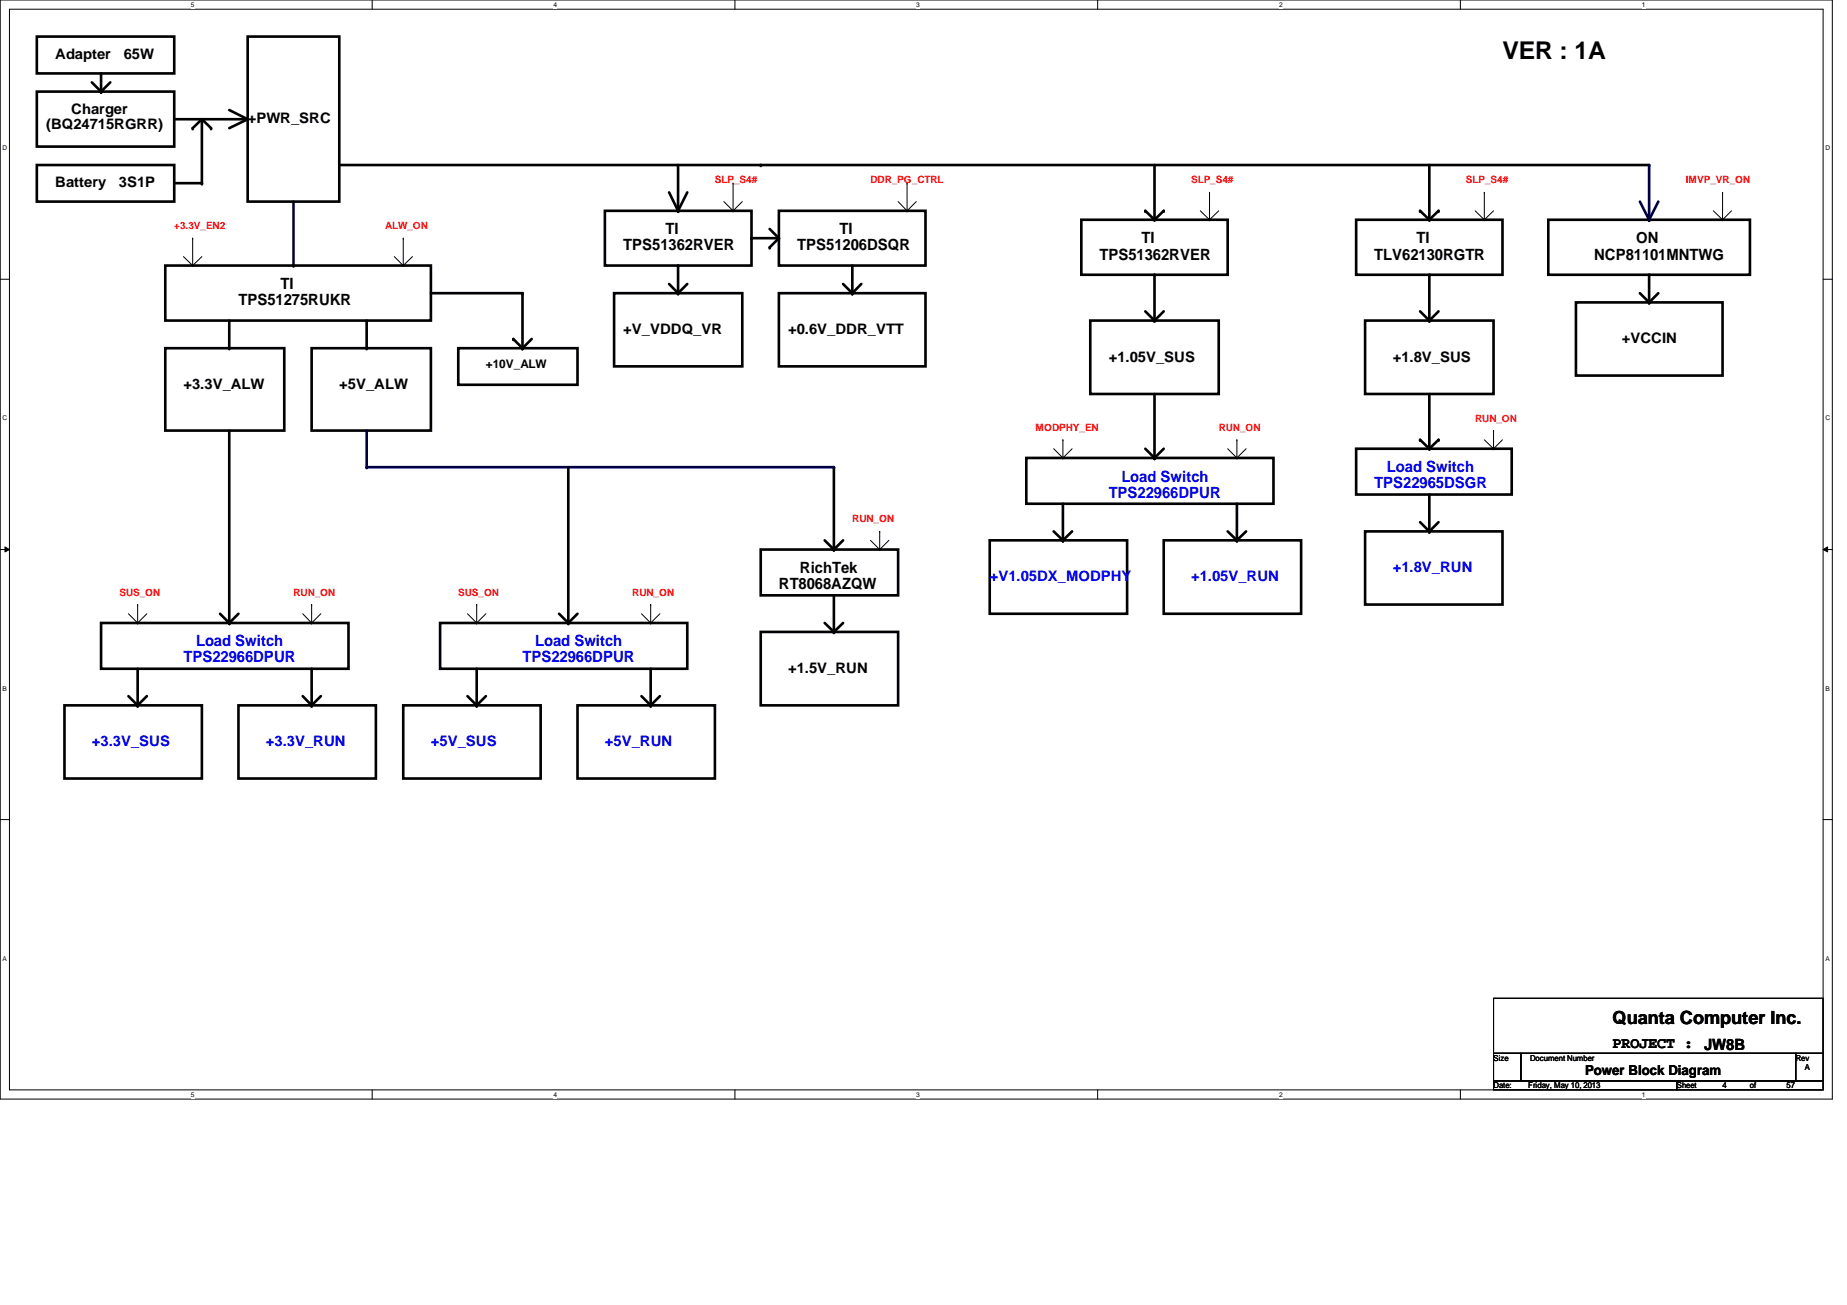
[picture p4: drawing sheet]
<svg xmlns="http://www.w3.org/2000/svg" width="297mm" height="210mm" viewBox="0 0 297 210" stroke-linecap="round" stroke-linejoin="round" font-family="sans-serif">
<path d="M0 0h294.7v176.8h-294.7zM1.5 1.5h291.7v173.8h-291.7z" fill="none" stroke="#000" stroke-width=".16"/>
<g fill="#fff">
<path d="M30.7 .2h.6v1.2h-.6z"/>
<path d="M30.7 175.5h.6v1.2h-.6z"/>
</g>
<path d="M59.9 0v1.5M59.9 175.3v1.5" fill="none" stroke="#000" stroke-width=".16"/>
<g fill="#fff">
<path d="M89 .2h.6v1.2h-.6z"/>
<path d="M89 175.5h.6v1.2h-.6z"/>
</g>
<path d="M118.2 0v1.5M118.2 175.3v1.5" fill="none" stroke="#000" stroke-width=".16"/>
<g fill="#fff">
<path d="M147.4 .2h.6v1.2h-.6z"/>
<path d="M147.4 175.5h.6v1.2h-.6z"/>
</g>
<path d="M176.5 0v1.5M176.5 175.3v1.5" fill="none" stroke="#000" stroke-width=".16"/>
<g fill="#fff">
<path d="M205.7 .2h.6v1.2h-.6z"/>
<path d="M205.7 175.5h.6v1.2h-.6z"/>
</g>
<path d="M234.9 0v1.5M234.9 175.3v1.5" fill="none" stroke="#000" stroke-width=".16"/>
<g fill="#fff">
<path d="M264 .2h.6v1.2h-.6z"/>
<path d="M264 175.5h.6v1.2h-.6z"/>
<path d="M.4 23.2h.8v1.2h-.8z"/>
<path d="M293.6 23.2h.7v1.2h-.7z"/>
<path d="M.4 66.6h.8v1.2h-.8z"/>
<path d="M293.6 66.6h.7v1.2h-.7z"/>
</g>
<path d="M0 44.9h1.5M293.2 44.9h1.5" fill="none" stroke="#000" stroke-width=".16"/>
<g fill="#fff">
<path d="M.4 110.1h.7v1.2h-.7z"/>
<path d="M293.6 110.1h.7v1.2h-.7z"/>
</g>
<path d="M0 88.4h1.5M.8 88l.7 .4-.7 .4zM293.2 88.4l.7-.4v.8zM293.2 88.4h1.5" fill="none" stroke="#000" stroke-width=".16"/>
<path d="M.8 88l.7 .4-.7 .4zM293.2 88.4l.7-.4v.8z" fill="#000"/>
<g fill="#fff">
<path d="M.4 153.5h.7v1.2h-.7z"/>
<path d="M293.6 153.5h.7v1.2h-.7z"/>
</g>
<path d="M0 131.8h1.5M293.2 131.8h1.5" fill="none" stroke="#000" stroke-width=".16"/>
<path d="M263.7 32.4l1.5 2.9" fill="none" stroke="#000040" stroke-width=".42"/>
<circle cx="265.2" cy="35.3" r=".21" fill="#000040"/>
<path d="M266.7 32.4l-1.5 2.9" fill="none" stroke="#000040" stroke-width=".42"/>
<circle cx="265.2" cy="35.3" r=".21" fill="#000040"/>
<g fill="none" stroke="#000" stroke-width=".42">
<path d="M5.9 5.9h22.1v5.9h-22.1zM14.8 13.3l1.5 1.4M16.3 11.8v2.9M17.7 13.3l-1.4 1.4M28 19.2h11.8M32.5 19.2v10.3M36.9 17.7l2.9 1.5M39.8 19.2l-2.9 1.4M123.8 36.8l1.5 1.5-1.5 1.5M125.3 33.9h23.5v8.8h-23.5zM249 35.3h32.4v8.9h-32.4zM253.4 48.6h23.6v11.8h-23.6z"/>
<path d="M263.7 47.2l1.5 1.4M265.2 44.2v4.4M266.7 47.2l-1.5 1.4M36.9 69.3v30.9M134.1 75.1v13.3M35.4 98.7l1.5 1.5M38.4 98.7l-1.5 1.5M132.6 86.9l1.5 1.5M135.6 86.9l-1.5 1.5M16.3 100.2h39.7v7.4h-39.7zM38.4 113.5h22v11.7h-22zM48.7 112l1.4 1.5"/>
<path d="M50.1 107.6v5.9M51.6 112l-1.5 1.5"/>
</g>
<g fill="#000">
<circle cx="16.3" cy="14.7" r=".21"/>
<circle cx="39.8" cy="19.2" r=".21"/>
<circle cx="32.5" cy="29.5" r=".21"/>
<circle cx="123.8" cy="39.8" r=".21"/>
<circle cx="125.3" cy="38.3" r=".21"/>
<circle cx="265.2" cy="48.6" r=".21"/>
<circle cx="265.2" cy="44.2" r=".21"/>
<circle cx="134.1" cy="75.1" r=".21"/>
<circle cx="134.1" cy="88.4" r=".21"/>
<circle cx="36.9" cy="100.2" r=".21"/>
<circle cx="50.1" cy="113.5" r=".21"/>
</g>
<path d="M48.7 98.7l1.4 1.5M50.1 97.2h.1M50.1 97.2v3M51.6 98.7l-1.5 1.5M50.1 100.2h.1" fill="none" stroke="#000" stroke-width=".16"/>
<path d="M47.2 32.4v10.3" fill="none" stroke="#000040" stroke-width=".42"/>
<circle cx="47.2" cy="42.7" r=".21" fill="#000040"/>
<g fill="none" stroke="#000" stroke-width=".42">
<path d="M5.9 14.7h22.1v8.9h-22.1zM39.8 5.9h14.8v26.5h-14.8zM5.9 26.5h22.1v5.9h-22.1zM184.2 33.9l1.5 1.4 1.5-1.4M218.1 35.3h23.5v8.9h-23.5zM228.4 33.9l1.5 1.4M229.9 26.5v8.8M231.3 33.9l-1.4 1.4M26.6 42.7h42.7v8.9h-42.7zM26.6 56h19.1v13.3h-19.1zM36.9 51.6v4.4M50.1 56h19.2v13.3h-19.2z"/>
<path d="M59 51.6v4.4M219.5 51.6h20.7v11.8h-20.7zM228.4 50.1l1.5 1.5M229.9 44.2v7.4M231.3 50.1l-1.4 1.5M122.3 88.4h22.1v7.4h-22.1zM134.1 95.8v5.8M122.3 101.6h22.1v11.9h-22.1zM132.6 100.2l1.5 1.4M135.6 100.2l-1.5 1.4"/>
</g>
<g fill="#000">
<circle cx="184.2" cy="33.9" r=".21"/>
<circle cx="187.2" cy="33.9" r=".21"/>
<circle cx="228.4" cy="33.9" r=".21"/>
<circle cx="229.9" cy="35.3" r=".21"/>
<circle cx="231.3" cy="33.9" r=".21"/>
<circle cx="36.9" cy="56" r=".21"/>
<circle cx="59" cy="56" r=".21"/>
<circle cx="229.9" cy="44.2" r=".21"/>
<circle cx="229.9" cy="51.6" r=".21"/>
<circle cx="134.1" cy="101.6" r=".21"/>
</g>
<g fill="none" stroke="#000" stroke-width=".16">
<path d="M31 38.3h.1M31 38.3v4.4M64.9 38.3h.1M64.9 38.3v4.4M237.2 33.9l1.5 1.4M238.7 30.9h.1M238.7 35.3h.1M238.7 30.9v4.4M240.2 33.9l-1.5 1.4M275.5 33.9l1.5 1.4M277 30.9h.1M277 35.3h.1"/>
<path d="M277 30.9v4.4M278.5 33.9l-1.5 1.4M29.5 41.3l1.5 1.4M31 42.7h.1M32.5 41.3l-1.5 1.4M63.4 41.3l1.5 1.4M64.9 42.7h.1M66.3 41.3l-1.4 1.4M140 86.9l1.5 1.5M141.5 85.5h.1M141.5 88.4h.1M141.5 85.5v2.9"/>
<path d="M143 86.9l-1.5 1.5"/>
</g>
<path d="M59 69.3v5.8" fill="none" stroke="#000040" stroke-width=".42"/>
<circle cx="59" cy="75.1" r=".21" fill="#000040"/>
<path d="M59 75.1h75.1" fill="none" stroke="#000040" stroke-width=".42"/>
<circle cx="134.1" cy="75.1" r=".21" fill="#000040"/>
<g fill="none" stroke="#000" stroke-width=".42">
<path d="M54.6 26.5h210.6M97.3 33.9h23.6v8.8h-23.6zM107.6 30.9l1.4 3M109 26.5v7.4M110.5 30.9l-1.5 3M120.9 38.3h4.4M173.9 35.3h23.5v8.9h-23.5zM185.7 26.5v8.8M69.3 47.2h14.7v8.8M73.7 56h19.2v5.9h-19.2zM82.5 54.5l1.5 1.5M85.5 54.5l-1.5 1.5"/>
<path d="M98.8 47.2h20.6v11.7h-20.6zM107.6 45.7l1.4 1.5M109 42.7v4.5M110.5 45.7l-1.5 1.5M125.3 47.2h23.5v11.7h-23.5zM135.6 45.7l1.5 1.5M137.1 42.7v4.5M138.5 45.7l-1.4 1.5M175.3 51.6h20.7v11.8h-20.7zM184.2 50.1l1.5 1.5M185.7 44.2v7.4M187.2 50.1l-1.5 1.5"/>
<path d="M91.4 75.1v25.1M218.1 72.2h25v7.3h-25zM228.4 70.7l1.5 1.5M229.9 63.4v8.8M229.9 79.5v6M231.3 70.7l-1.4 1.5M89.9 98.7l1.5 1.5M92.9 98.7l-1.5 1.5M219.5 85.5h22.1v11.7h-22.1zM228.4 84l1.5 1.5M231.3 84l-1.4 1.5M10.4 113.5h22.1v11.7h-22.1z"/>
<path d="M20.7 112l1.4 1.5M22.1 107.6v5.9M23.6 112l-1.5 1.5M64.9 113.5h22v11.7h-22zM70.8 100.2h39.7v7.4h-39.7zM75.2 112l1.5 1.5M76.7 107.6v5.9M78.1 112l-1.4 1.5M92.9 113.5h22.1v11.7h-22.1zM103.2 112l1.4 1.5M104.6 107.6v5.9M106.1 112l-1.5 1.5"/>
</g>
<g fill="#000">
<circle cx="109" cy="33.9" r=".21"/>
<circle cx="120.9" cy="38.3" r=".21"/>
<circle cx="122.3" cy="26.5" r=".21"/>
<circle cx="185.7" cy="35.3" r=".21"/>
<circle cx="265.2" cy="26.5" r=".21"/>
<circle cx="82.5" cy="54.5" r=".21"/>
<circle cx="84" cy="47.2" r=".21"/>
<circle cx="84" cy="56" r=".21"/>
<circle cx="109" cy="47.2" r=".21"/>
<circle cx="109" cy="42.7" r=".21"/>
<circle cx="137.1" cy="47.2" r=".21"/>
<circle cx="185.7" cy="44.2" r=".21"/>
<circle cx="185.7" cy="51.6" r=".21"/>
<circle cx="228.4" cy="70.7" r=".21"/>
<circle cx="229.9" cy="72.2" r=".21"/>
<circle cx="231.3" cy="70.7" r=".21"/>
<circle cx="229.9" cy="85.5" r=".21"/>
<circle cx="22.1" cy="113.5" r=".21"/>
<circle cx="76.7" cy="113.5" r=".21"/>
<circle cx="91.4" cy="100.2" r=".21"/>
<circle cx="104.6" cy="113.5" r=".21"/>
</g>
<g fill="none" stroke="#000" stroke-width=".16">
<path d="M116.4 32.4l1.5 1.5M117.9 29.5h.1M117.9 33.9h.1M117.9 29.5v4.4M119.4 32.4l-1.5 1.5M144.4 32.4l1.5 1.5M145.9 33.9h.1M145.9 29.5h.1M145.9 29.5v4.4M147.4 32.4l-1.5 1.5M193 33.9l1.5 1.4M194.5 30.9h.1"/>
<path d="M194.5 35.3h.1M194.5 30.9v4.4M196 33.9l-1.5 1.4M238.7 70.7l1.5 1.5M240.2 72.2h.1M240.2 69.3h.1M240.2 69.3v2.9M241.6 70.7l-1.4 1.5M20.7 98.7l1.4 1.5M22.1 97.2h.1M22.1 97.2v3M23.6 98.7l-1.5 1.5"/>
<path d="M75.2 98.7l1.5 1.5M76.7 97.2h.1M76.7 97.2v3M78.1 98.7l-1.4 1.5M103.2 98.7l1.4 1.5M104.6 97.2h.1M104.6 97.2v3M106.1 98.7l-1.5 1.5M22.1 100.2h.1M76.7 100.2h.1M104.6 100.2h.1"/>
</g>
<path d="M265.2 26.5v8.8" fill="none" stroke="#000040" stroke-width=".42"/>
<circle cx="265.2" cy="35.3" r=".21" fill="#000040"/>
<g fill="none" stroke="#000" stroke-width=".42">
<path d="M28 29.5h4.5M31 20.6l1.5-1.4 1.4 1.4M165.1 73.7h39.7v7.3h-39.7zM184.2 72.2l1.5 1.5M185.7 63.4v10.3M187.2 72.2l-1.5 1.5M159.2 86.9h22.1v11.8h-22.1zM169.5 85.5l1.4 1.4M170.9 81v5.9M172.4 85.5l-1.5 1.4M187.2 86.9h22.1v11.8h-22.1zM197.4 85.5l1.5 1.4"/>
<path d="M198.9 81v5.9M200.4 85.5l-1.5 1.4"/>
</g>
<g fill="#000">
<circle cx="31" cy="20.6" r=".21"/>
<circle cx="32.5" cy="29.5" r=".21"/>
<circle cx="33.9" cy="20.6" r=".21"/>
<circle cx="185.7" cy="73.7" r=".21"/>
<circle cx="170.9" cy="86.9" r=".21"/>
<circle cx="198.9" cy="86.9" r=".21"/>
</g>
<g fill="none" stroke="#000" stroke-width=".16">
<path d="M169.5 72.2l1.4 1.5M170.9 73.7h.1M170.9 70.7h.1M170.9 70.7v3M172.4 72.2l-1.5 1.5M197.4 72.2l1.5 1.5M198.9 70.7h.1M198.9 73.7h.1M198.9 70.7v3M200.4 72.2l-1.5 1.5M240.2 160.6h53v8.8h-53zM240.2 169.4h4.4v4.5h-4.4z"/>
<path d="M240.2 173.9h29.5v1.4h-29.5zM244.6 169.4h44.2v4.5h-44.2zM269.7 173.9h23.5v1.4h-23.5zM288.8 169.4h4.4v4.5h-4.4z"/>
</g>
<text font-size="3.9" x="241.6" y="9.6">VER : 1A</text>
<text font-size="2.9" x="259.3" y="164.8">Quanta Computer Inc.</text>
<g font-size="2.5">
<text x="100.2" y="40.3">TPS51362RVER</text>
<text x="107" y="37.7">TI</text>
<text x="128.2" y="40.3">TPS51206DSQR</text>
<text x="135" y="37.7">TI</text>
<text x="176.8" y="41.7">TPS51362RVER</text>
<text x="183.6" y="39.2">TI</text>
<text x="221" y="41.7">TLV62130RGTR</text>
<text x="227.8" y="39.2">TI</text>
<text x="256.4" y="41.7">NCP81101MNTWG</text>
<text x="263.1" y="39.2">ON</text>
<text x="45.1" y="46.5">TI</text>
<text x="38.4" y="49.1">TPS51275RUKR</text>
<text x="125.3" y="94.8">RT8068AZQW</text>
<text x="128.6" y="92.2">RichTek</text>
<text x="259.3" y="168.6">PROJECT :</text>
<text x="274.1" y="168.8">JW8B</text>
</g>
<g font-size="2.5" fill="#00f">
<text x="180.3" y="77.5">Load Switch</text>
<text x="223.1" y="76">Load Switch</text>
<text x="178.3" y="80.1">TPS22966DPUR</text>
<text x="221" y="78.6">TPS22965DSGR</text>
<text x="29.5" y="106.6">TPS22966DPUR</text>
<text x="31.5" y="104">Load Switch</text>
<text x="84" y="106.6">TPS22966DPUR</text>
<text x="86.1" y="104">Load Switch</text>
</g>
<g font-size="2.3">
<text x="8.9" y="9.5">Adapter</text>
<text x="19.9" y="9.5">65W</text>
<text x="7.4" y="20.8">(BQ24715RGRR)</text>
<text x="11.5" y="18.4">Charger</text>
<text x="39.8" y="19.9">+PWR_SRC</text>
<text x="8.9" y="30.1">Battery</text>
<text x="19.1" y="30.1">3S1P</text>
<text x="100.2" y="53.7">+V_VDDQ_VR</text>
<text x="126.7" y="53.7">+0.6V_DDR_VTT</text>
<text x="178.3" y="58.2">+1.05V_SUS</text>
<text x="224" y="58.2">+1.8V_SUS</text>
<text x="260.8" y="55.2">+VCCIN</text>
<text x="29.5" y="62.6">+3.3V_ALW</text>
<text x="54.6" y="62.6">+5V_ALW</text>
<text x="126.7" y="108.2">+1.5V_RUN</text>
</g>
<g font-size="2.3" fill="#00f">
<text x="159.2" y="93.5">+V1.05DX_MODPHY</text>
<text x="191.6" y="93.5">+1.05V_RUN</text>
<text x="224" y="92">+1.8V_RUN</text>
<text x="14.8" y="120">+3.3V_SUS</text>
<text x="42.8" y="120">+3.3V_RUN</text>
<text x="69.3" y="120">+5V_SUS</text>
<text x="97.3" y="120">+5V_RUN</text>
</g>
<text font-size="2.2" x="254.9" y="173">Power Block Diagram</text>
<text font-size="1.9" x="78.1" y="59.2">+10V_ALW</text>
<g font-size="1.6" fill="#f00">
<text x="115" y="29.5">SLP_S4#</text>
<text x="140" y="29.5">DDR_PG_CTRL</text>
<text x="191.6" y="29.5">SLP_S4#</text>
<text x="235.8" y="29.5">SLP_S4#</text>
<text x="271.1" y="29.5">IMVP_VR_ON</text>
<text x="28" y="36.9">+3.3V_EN2</text>
<text x="61.9" y="36.9">ALW_ON</text>
<text x="166.5" y="69.3">MODPHY_EN</text>
<text x="196" y="69.3">RUN_ON</text>
<text x="237.2" y="67.8">RUN_ON</text>
<text x="137.1" y="84">RUN_ON</text>
<text x="19.2" y="95.8">SUS_ON</text>
<text x="47.2" y="95.8">RUN_ON</text>
<text x="73.7" y="95.8">SUS_ON</text>
<text x="101.7" y="95.8">RUN_ON</text>
</g>
<g font-size="1.3">
<text x="240.2" y="170.6">Size</text>
<text x="246.1" y="170.6">Document Number</text>
<text x="288.8" y="170.6">Rev</text>
<text x="290.3" y="172.1">A</text>
<text x="240.2" y="175">Date:</text>
<text x="245.8" y="175">Friday, May 10, 2013</text>
<text x="269.7" y="175">Sheet</text>
<text x="277" y="175">4</text>
<text x="281.4" y="175">of</text>
<text x="287.3" y="175">57</text>
</g>
<g font-size="1.1">
<text x="30.7" y="1.1">5</text>
<text x="89" y="1.1">4</text>
<text x="147.4" y="1.1">3</text>
<text x="205.7" y="1.1">2</text>
<text x="264" y="1.1">1</text>
<text x=".4" y="24.2">D</text>
<text x="293.6" y="24.2">D</text>
<text x=".4" y="67.6">C</text>
<text x="293.6" y="67.6">C</text>
<text x=".4" y="111.1">B</text>
<text x="293.6" y="111.1">B</text>
<text x=".4" y="154.5">A</text>
<text x="293.6" y="154.5">A</text>
<text x="30.7" y="176.4">5</text>
<text x="89" y="176.4">4</text>
<text x="147.4" y="176.4">3</text>
<text x="205.7" y="176.4">2</text>
<text x="264" y="176.4">1</text>
</g>
</svg>
